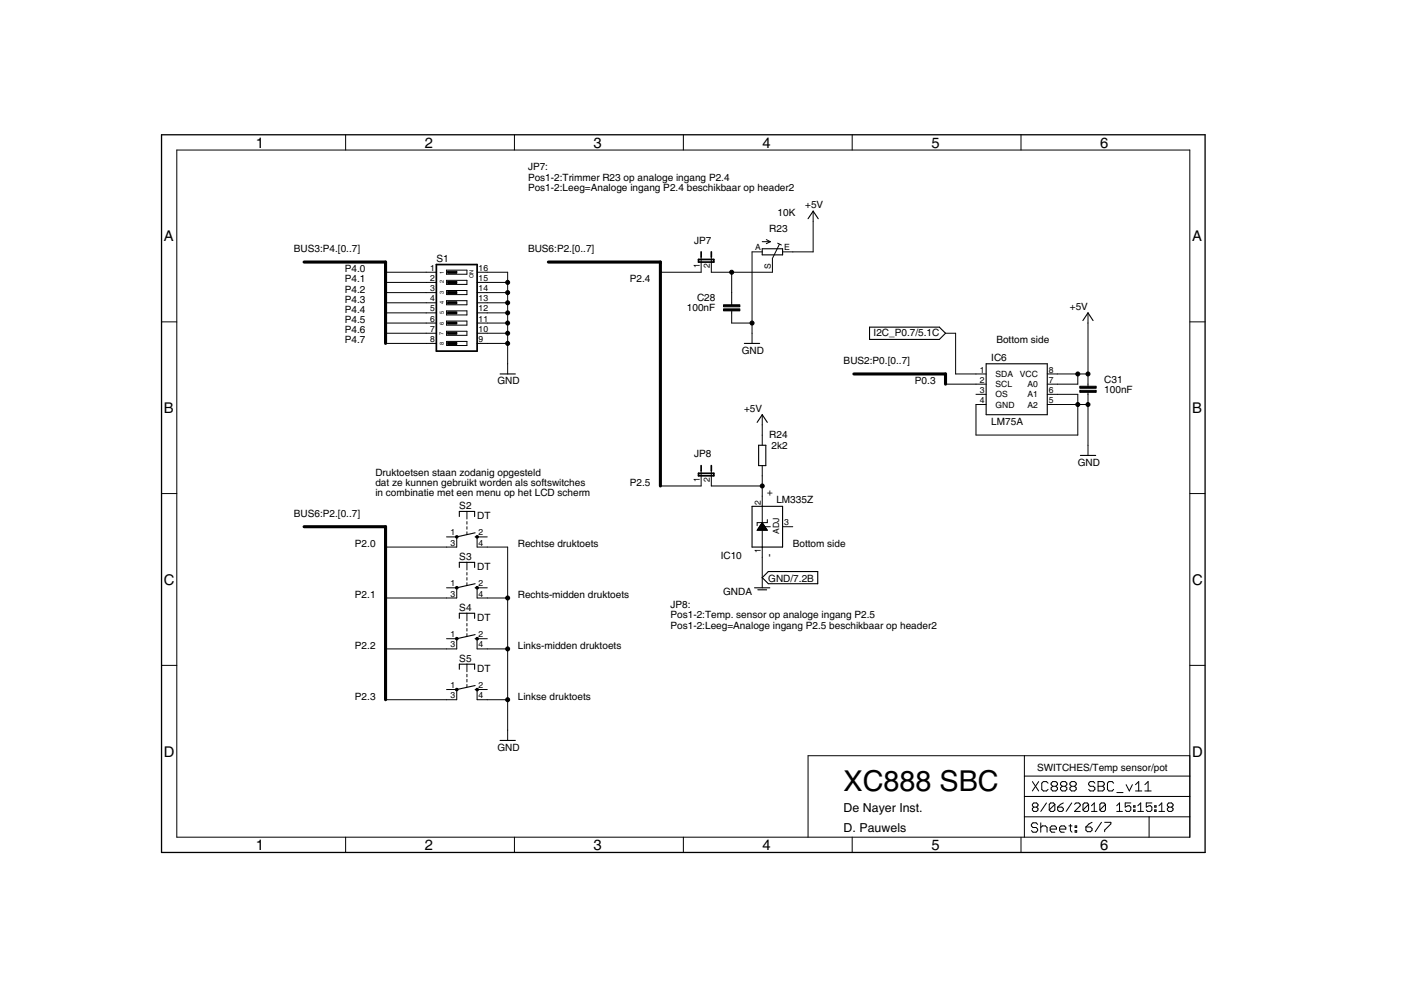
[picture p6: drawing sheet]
<svg xmlns="http://www.w3.org/2000/svg" width="297mm" height="210mm" viewBox="0 0 297 210" stroke-linecap="round" stroke-linejoin="round" font-family="sans-serif">
<g fill="#000" stroke="#000" stroke-width=".23">
<path d="M161.6 54h4.3zM161.6 52.7v1.3zM161.6 52.7h4.3zM165.9 52.7v1.3zM172.4 44.8l-1.1 1.6zM172.4 44.8l1.1 1.6zM106 79.3h3.3zM157.8 72.8h3.3zM184.4 69.4v2.6zM184.4 72h14.8zM184.4 69.4h14.8zM200.5 70.7l-1.3 1.3z"/>
<path d="M199.2 69.4l1.3 1.3zM209.1 77.1v10.8zM209.1 77.1h12.9zM230.7 66.3l-1.1 1.7zM230.7 66.3l1.1 1.7zM160.8 94.4v4.3zM161.6 87.9l-1.1 1.7zM162.4 94.4v4.3zM160.8 94.4h1.6zM160.8 98.7h1.6zM161.6 87.9l1.1 1.7zM209.1 87.9h12.9z"/>
<path d="M222 77.1v10.8zM229.1 96.6h3.2zM96.8 113.8l3.9-.8zM97.4 108.4v1.1zM97.4 119.2v1.1zM97.4 108.4h1.6zM97.4 119.2h1.6zM100.6 108.4v1.1zM99 108.4h1.6zM100.6 119.2v1.1zM99 119.2h1.6zM100.7 113.8h.5z"/>
<path d="M159.4 107.4v8.6zM159.4 107.4h2.2zM161.6 107.4h4.3zM159.4 116h2.2zM165.9 107.4v8.6zM161.6 116h4.3zM96.8 124.6l3.9-.8zM96.8 135.4l3.9-.8zM97.4 130v1.1zM97.4 130h1.6zM100.6 130v1.1zM99 130h1.6z"/>
<path d="M100.7 124.6h.5zM100.7 135.4h.5zM160 124.6h3.2zM160.7 125.1h1.8zM161.6 122.5l1.3-1.3zM161.6 122.5l1.3 1.3zM162.9 121.2h10.5zM162.9 123.8h10.5zM173.4 121.2v2.6zM96.8 146.2l3.9-.8zM97.4 140.8v1.1zM97.4 140.8h1.6z"/>
<path d="M100.6 140.8v1.1zM99 140.8h1.6zM100.7 146.2h.5zM106 157h3.3z"/>
</g>
<g fill="#000" stroke="#000" stroke-width=".21">
<path d="M37.5 31.8v145.7zM73.3 28.6v3.2zM109.1 28.6v3.2zM144.9 28.6v3.2zM180.7 28.6v3.2zM216.5 28.6v3.2zM37.5 31.8h214.8zM81.7 57.7h8.7zM81.7 59.9h8.7zM90.4 57.7h2.1zM90.4 59.9h2.1zM94.7 59.4h4.3z"/>
<path d="M94.7 57.3v.8zM94.7 57.3h4.3zM99 59.4v.9zM99 57.3v.8zM94.7 58.1h4.3zM101.2 59.9h2.1zM101.2 57.7h2.1zM103.3 57.7h4.3zM103.3 59.9h4.3zM107.6 57.7v2.2zM107.6 59.9v2.1zM140 57.7h8.7z"/>
<path d="M148.7 55.6v2.1zM148.7 54.5v1.1zM150.8 55.6v2.1zM150.8 54.5v1.1zM150.8 57.7h4.3zM155.1 57.7h8.7zM159.4 53.4h2.2zM161.6 51.2h1.7zM162.5 50.8l.8 .4zM162.5 51.7l.8-.5zM163.8 55.6v2.1zM163.8 54.8v.8z"/>
<path d="M165.2 51.8l-1.4 3zM164.9 51.6l.8 .3zM165.9 53.4h2.2zM168.1 53.4h4.3zM172.4 44.8v2.1zM172.4 46.9v6.5zM34.2 68.2h3.3zM81.7 62h8.7zM81.7 64.2h8.7zM81.7 66.3h8.7zM81.7 68.5h8.7zM81.7 70.7h8.7z"/>
<path d="M81.7 72.8h8.7zM90.4 62h2.1zM90.4 64.2h2.1zM90.4 66.3h2.1zM90.4 68.5h2.1zM90.4 70.7h2.1zM90.4 72.8h2.1zM94.7 72.4v.9zM94.7 72.4h4.3zM94.7 70.2v.9zM94.7 70.2h4.3zM94.7 68.1v.8z"/>
<path d="M94.7 68.1h4.3zM94.7 65.9v.9zM94.7 65.9h4.3zM94.7 63.8v.8zM94.7 63.8h4.3zM94.7 61.6v.9zM94.7 61.6h4.3zM94.7 59.4v.9zM99 72.4v.9zM94.7 73.3h4.3zM99 70.2v.9zM94.7 71.1h4.3z"/>
<path d="M99 68.1v.8zM94.7 68.9h4.3zM99 65.9v.9zM94.7 66.8h4.3zM99 63.8v.8zM94.7 64.6h4.3zM99 61.6v.9zM94.7 62.5h4.3zM94.7 60.3h4.3zM101.2 72.8h2.1zM101.2 70.7h2.1zM101.2 68.5h2.1z"/>
<path d="M101.2 66.3h2.1zM101.2 64.2h2.1zM101.2 62h2.1zM103.3 62h4.3zM103.3 64.2h4.3zM103.3 66.3h4.3zM103.3 68.5h4.3zM103.3 70.7h4.3zM103.3 72.8h4.3zM107.6 77.1v2.2zM107.6 62v2.2zM107.6 64.2v2.1z"/>
<path d="M107.6 66.3v2.2zM107.6 68.5v2.2zM107.6 70.7v2.1zM107.6 72.8v4.3zM155.1 62v2.2zM155.1 66.3v2.2zM155.1 64.2v.4zM155.1 65.9v.4zM155.1 57.7v4.3zM155.1 68.5h4.3zM159.4 70.7v2.1zM159.4 68.5v2.2z"/>
<path d="M159.4 53.4v15.1zM202.6 70.7v8.6zM200.5 70.7h2.1zM206.9 79.3h2.2zM202.6 79.3h4.3zM222 79.3h2.2zM224.2 79.3h4.3zM228.5 79.3h2.2zM230.7 66.3v2.2zM230.7 79.3v2.1zM230.7 68.5v10.8zM252.3 68.2h3.2z"/>
<path d="M161.6 87.9v2.2zM161.6 92.2v2.2zM161.6 90.1v2.1zM200.5 81.4h6.4zM206.9 81.4h2.2zM206.9 83.6h2.2zM206.9 85.8h2.2zM206.9 85.8v6.4zM206.9 92.2h21.6zM222 85.8h2.2zM222 83.6h2.2zM222 81.4h2.2z"/>
<path d="M224.2 81.4h4.3zM224.2 85.8h4.3zM224.2 83.6h4.3zM228.5 79.3v2.1zM228.5 85.8h2.2zM228.5 83.6v2.2zM228.5 85.8v6.4zM230.7 94.4v2.2zM230.7 83.6v2.2zM230.7 81.4v.5zM230.7 83.2v.4zM230.7 85.8v8.6z"/>
<path d="M34.2 104.6h3.3zM81.7 116h13zM94.7 113.8h2.1zM94.7 116h2.1zM96.8 113.8v2.2zM99 108.4v1.6zM99 111.7v.5zM99 112.8v.5zM99 110.6v.5zM99 119.2v1.6zM101.2 113.8v2.2zM101.2 113.8h2.1z"/>
<path d="M101.2 116h2.1zM103.3 116h4.3zM107.6 116v10.8zM140 103h8.7zM148.7 100.9v2.1zM148.7 99.8v1.1zM150.8 100.9v2.1zM150.8 99.8v1.1zM150.8 103h10.8zM160.5 110.8v.7zM160.5 110.8h2.2zM160.5 112.4h2.2z"/>
<path d="M160.6 112.4h2zM160.6 112.3h2zM160.7 112.2h1.8zM160.8 112.1h1.7zM160.8 112h1.6zM160.9 111.9h1.4zM161 111.8h1.3zM161 111.7h1.2zM161.1 111.6h1zM161.1 111.5h1zM161.2 111.4h.8zM161.3 111.3h.6z"/>
<path d="M161.4 111.2h.5zM161.4 111.1h.4zM161.5 111h.2zM161.5 110.9h.2zM161.6 116v2.2zM161.6 105.2v2.2zM161.6 107.4v8.6zM161.6 110.8l-1.1 1.6zM161.6 98.7v2.2zM161.6 100.9v2.1zM161.6 103v2.2zM161.6 118.2v4.3z"/>
<path d="M162.7 110.2v.6zM161.6 110.8l1.1 1.6zM162.1 111.7h1.2zM165.9 111.7h2.2zM252.3 104.6h3.2zM81.7 126.8h13zM81.7 137.6h13zM94.7 124.6h2.1zM94.7 126.8h2.1zM94.7 135.4h2.1zM94.7 137.6h2.1zM96.8 124.6v2.2z"/>
<path d="M96.8 135.4v2.2zM99 122.5v.5zM99 123.5v.6zM99 121.4v.5zM99 130v1.6zM99 133.3v.5zM99 134.3v.6zM99 132.2v.5zM101.2 124.6v2.2zM101.2 135.4v2.2zM101.2 124.6h2.1zM101.2 126.8h2.1z"/>
<path d="M101.2 135.4h2.1zM101.2 137.6h2.1zM103.3 126.8h4.3zM103.3 137.6h4.3zM107.6 126.8v10.8zM107.6 137.6v10.8zM161.6 122.5v2.1zM34.2 141.1h3.3zM81.7 148.4h13zM94.7 146.2h2.1zM94.7 148.4h2.1zM96.8 146.2v2.2z"/>
<path d="M99 140.8v1.6zM99 144v.6zM99 145.1v.6zM99 143v.5zM101.2 146.2v2.2zM101.2 146.2h2.1zM101.2 148.4h2.1zM103.3 148.4h4.3zM107.6 154.8v2.2zM107.6 148.4v6.4zM252.3 141.1h3.2zM37.5 177.5h214.8z"/>
<path d="M171.3 160.2v17.3zM171.3 160.2h45.9zM217.2 160.2h35.1zM217.2 173.2v4.3zM217.2 168.9v4.3zM217.2 168.9h35.1zM217.2 164.5v4.4zM217.2 164.5h35.1zM217.2 160.2v4.3zM218.7 174.8v.3zM218.7 175.1l.3 .4zM218.9 165.7l1.3 2z"/>
<path d="M218.9 170.5l.3-.3zM218.9 171.4v.3zM218.9 171.4l.3-.3zM218.9 170.5v.3zM219 174.5l-.3 .3zM219 175.5h.7zM218.7 176.1l.3 .3zM219.2 170.2h.6zM218.9 171.7l.3 .3zM218.9 170.8l.3 .3zM219.2 171.1h.6zM219 174.5h.7z"/>
<path d="M219.7 175.5l.3 .3zM219 176.4h.7zM219.8 170.2l.3 .3zM219.8 171.1l.3 .3zM219.2 172h.6zM219.7 174.5l.3 .3zM220 175.8v.3zM219.7 176.4l.3-.3zM220.1 170.5v.3zM220.1 170.8l-.3 .3zM220.1 171.4v.3zM220.1 171.7l-.3 .3z"/>
<path d="M220.2 165.7l-1.3 2zM221.9 170.2l-1.2 1.8zM220.7 174.5v1.9zM220.7 175.5l.3-.4zM220.9 166.1v1.3zM220.9 167.4l.3 .3zM221 175.1h.7zM221.2 165.7l-.3 .4zM221.2 167.7h.7zM221.7 175.1l.3 .4zM221.2 165.7h.7zM221.9 167.7l.3-.3z"/>
<path d="M222 175.5v.9zM221.9 165.7l.3 .4zM222.5 170.5v1.2zM222.5 170.5l.3-.3zM222.5 171.7l1.1-1.2zM222.7 175.5v.6zM222.7 175.5l.3-.4zM222.8 170.2h.6zM222.5 171.7l.3 .3zM222.9 166.1l.3-.4zM222.9 167v.4zM222.9 167l.3-.3z"/>
<path d="M222.9 166.1v.3zM222.7 176.1l.3 .3zM223 175.1h.6zM223.2 165.7h.7zM222.9 167.4l.3 .3zM222.9 166.4l.3 .3zM223.2 166.7h.7zM223.4 170.2l.2 .3zM222.8 172h.6zM223.6 170.5v1.2zM223.6 171.7l-.2 .3zM223 176.4h.6z"/>
<path d="M223.6 175.1l.4 .4zM223.9 165.7l.3 .4zM223.9 166.7l.3 .3zM223.2 167.7h.7zM224 175.5v.3zM222.7 175.8h1.3zM224.2 166.1v.3zM224.2 166.4l-.3 .3zM224.2 167v.4zM224.2 167.4l-.3 .3zM224.2 171.1v.6zM224.2 171.7l.4 .3z"/>
<path d="M224.6 172h.5zM224.6 175.5v.6zM224.6 175.5l.4-.4zM224.9 166.1l.3-.4zM224.9 167v.4zM224.9 167l.3-.3zM224.9 166.1v.3zM224.2 171.1l.7-.6zM224.6 176.1l.4 .3zM225 175.1h.6zM225.4 171.7l-.3 .3zM224.2 171.1h.9z"/>
<path d="M225.2 165.7h.6zM224.9 167.4l.3 .3zM224.9 166.4l.3 .3zM225.2 166.7h.6zM224.9 170.5l.5-.3zM225.4 171.4v.3zM225.1 171.1l.3 .3zM225 176.4h.6zM225.6 175.1l.4 .4zM225.8 165.7l.4 .4zM225.8 166.7l.4 .3zM225.2 167.7h.6z"/>
<path d="M226 175.5v.3zM224.6 175.8h1.4zM227.2 170.2l-1.2 1.8zM226.2 166.1v.3zM226.2 166.4l-.4 .3zM226.2 167v.4zM226.2 167.4l-.4 .3zM226.6 175.1h.7zM226.8 166.1l.4-.4zM226.8 167v.4zM226.8 167l.4-.3zM226.8 166.1v.3z"/>
<path d="M226.9 174.8v1.3zM226.9 176.1l.4 .3zM227.2 165.7h.6zM226.8 167.4l.4 .3zM226.8 166.4l.4 .3zM227.2 166.7h.6zM227.8 172l1.2-1.2zM227.8 165.7l.4 .4zM227.8 166.7l.4 .3zM227.2 167.7h.6zM227.9 175.1h.4zM227.9 175.1v.4z"/>
<path d="M227.9 176.1h.4zM227.9 176.1v.3zM227.8 170.5l.3-.3zM228.2 166.1v.3zM228.2 166.4l-.4 .3zM228.2 167v.4zM228.2 167.4l-.4 .3zM228.3 175.1v.4zM227.9 175.5h.4zM228.3 176.1v.3zM227.9 176.4h.4zM228.1 170.2h.6z"/>
<path d="M227.8 172h1.2zM229 170.5v.3zM228.7 170.2l.3 .3zM229.6 170.5v1.2zM229.6 170.5l.3-.3zM229.6 171.7l1.2-1.2zM229.9 170.2h.6zM229.6 171.7l.3 .3zM230.2 175.3v.7zM230.2 176l.3 .3zM230.5 170.2l.3 .3zM229.9 172h.6z"/>
<path d="M230.5 176.3h.7zM230.8 170.5v1.2zM230.8 171.7l-.3 .3zM230.8 166.1v.3zM230.8 166.4l.3 .3zM230.9 174.7l-.7 .6zM231.1 165.7l-.3 .4zM231.1 166.7h.7zM230.8 167.4l.3 .3zM231.5 176l-.3 .3zM230.2 175.3h1zM231.4 170.8l.6-.6z"/>
<path d="M231.4 172h1.2zM230.9 174.7l.6-.4zM231.5 175.7v.3zM231.2 175.3l.3 .4zM231.1 165.7h.7zM231.8 166.7l.3 .3zM231.1 167.7h.7zM232 170.2v1.8zM231.8 165.7l.3 .4zM232.1 167v.4zM232.1 167.4l-.3 .3zM233.5 174.3l-1.3 2z"/>
<path d="M232.8 165.7v2zM232.8 165.7h1zM232.8 166.7h1zM233.2 170.5v1.2zM233.5 170.2l-.3 .3zM233.2 171.7l1.2-1.2zM233.5 170.2h.6zM233.2 171.7l.3 .3zM233.8 165.7l.3 .4zM233.8 166.7l.3 .3zM232.8 167.7h1zM234.1 170.2l.3 .3z"/>
<path d="M233.5 172h.6zM234.1 166.1v.3zM234.1 166.4l-.3 .3zM234.1 167v.4zM234.1 167.4l-.3 .3zM234.2 174.3h1.3zM234.2 176v.3zM234.4 170.5v1.2zM234.4 171.7l-.3 .3zM234.8 166.1v1.3zM234.8 167.4l.3 .3zM235.1 165.7l-.3 .4z"/>
<path d="M235.1 167.7h.7zM235.5 174.3v.4zM235.5 174.7l-1.3 1.3zM235.1 165.7h.7zM236.1 167.4l-.3 .3zM235.8 165.7l.3 .4zM236.8 170.8l.6-.6zM236.8 172h1.2zM236.8 168h1.3zM237.4 170.2v1.8zM238.6 170.2v.9zM238.6 171.1l.6-.3z"/>
<path d="M238.8 166.4l.6 1.3zM238.6 171.7l.3 .3zM239.2 170.8h.3zM240.1 166.4l-.7 1.3zM239.5 170.8l.3 .3zM238.9 172h.6zM238.6 170.2h1.2zM239.8 171.1v.6zM239.8 171.7l-.3 .3zM240.3 170.8h.3zM240.3 170.8v.3zM240.3 171.7h.3z"/>
<path d="M240.3 171.7v.3zM240.6 170.8v.3zM240.3 171.1h.3zM240.6 171.7v.3zM240.3 172h.3zM240.7 166.4l.7-.7zM240.7 167.7h1.4zM241.2 170.8l.7-.6zM241.2 172h1.2zM241.4 165.7v2zM241.9 170.2v1.8zM242.7 166.4l.7-.7z"/>
<path d="M242.7 167.7h1.4zM243 170.2v.9zM243 171.1l.6-.3zM243 171.7l.3 .3zM243.4 165.7v2zM243.6 173.2v4.3zM243.6 173.2h8.7zM217.2 173.2h26.4zM243.6 170.8h.3zM243.9 170.8l.3 .3zM243.3 172h.6zM243 170.2h1.2z"/>
<path d="M244.2 171.1v.6zM244.2 171.7l-.3 .3zM244.8 170.8h.3zM244.8 170.8v.3zM244.8 171.7h.3zM244.8 171.7v.3zM245.1 170.8v.3zM244.8 171.1h.3zM245.1 171.7v.3zM244.8 172h.3zM245.7 170.8l.6-.6zM245.7 172h1.2z"/>
<path d="M246.3 170.2v1.8zM247.5 170.5l.3-.3zM247.5 171.4v.3zM247.5 171.4l.3-.3zM247.5 170.5v.3zM247.8 170.2h.6zM247.5 171.7l.3 .3zM247.5 170.8l.3 .3zM247.8 171.1h.6zM248.4 170.2l.3 .3zM248.4 171.1l.3 .3zM247.8 172h.6z"/>
<path d="M248.7 170.5v.3zM248.4 171.1l.3-.3zM248.7 171.4v.3zM248.7 171.7l-.3 .3zM252.3 173.2v4.3zM252.3 168.9v4.3zM252.3 164.5v4.4zM252.3 160.2v4.3zM252.3 31.8v145.7zM73.3 177.5v3.2zM109.1 177.5v3.2zM144.9 177.5v3.2z"/>
<path d="M180.7 177.5v3.2zM216.5 177.5v3.2z"/>
<path d="M96.6 113.6h.4v.4h-.4z" fill-rule="evenodd"/>
<path d="M101 113.6h.4v.4h-.4z" fill-rule="evenodd"/>
<circle cx="107.6" cy="59.9" r=".42"/>
<circle cx="155.1" cy="57.7" r=".42"/>
<circle cx="107.6" cy="72.8" r=".42"/>
<circle cx="107.6" cy="68.5" r=".42"/>
<circle cx="107.6" cy="64.2" r=".42"/>
<circle cx="107.6" cy="62" r=".42"/>
<circle cx="107.6" cy="66.3" r=".42"/>
<circle cx="107.6" cy="70.7" r=".42"/>
<circle cx="159.4" cy="68.5" r=".42"/>
<circle cx="228.5" cy="79.3" r=".42"/>
<circle cx="230.7" cy="79.3" r=".42"/>
<circle cx="228.5" cy="85.8" r=".42"/>
<circle cx="230.7" cy="85.8" r=".42"/>
<circle cx="161.6" cy="103" r=".42"/>
<circle cx="96.8" cy="124.6" r=".29"/>
<circle cx="96.8" cy="135.4" r=".29"/>
<circle cx="101.2" cy="124.6" r=".29"/>
<circle cx="101.2" cy="135.4" r=".29"/>
<circle cx="107.6" cy="137.6" r=".42"/>
<circle cx="107.6" cy="126.8" r=".42"/>
<circle cx="96.8" cy="146.2" r=".29"/>
<circle cx="101.2" cy="146.2" r=".29"/>
<circle cx="107.6" cy="148.4" r=".42"/>
</g>
<path d="M34.2 28.6v152.1zM34.2 28.6h221.3zM34.2 180.7h221.3zM255.5 28.6v152.1z" fill="#000" stroke="#000" stroke-width=".28"/>
<g fill="#000" stroke="#000" stroke-width=".36">
<path d="M92.5 56.1v18.3zM92.5 56.1h8.7zM148.1 55.6h3.2zM148.1 55v.6zM148.7 53.4v1.1zM150.8 53.4v1.1zM151.3 55v.6zM148.1 55h3.2zM92.5 74.4h8.7zM101.2 56.1v18.3zM148.7 98.7v1.1zM150.8 98.7v1.1z"/>
<path d="M148.1 100.9h3.2zM148.1 100.4v.5zM151.3 100.4v.5zM148.1 100.4h3.2z"/>
</g>
<path d="M94.9 57.5h2v.4h-2zM94.9 59.7h2v.4h-2zM94.9 61.8h2v.5h-2zM94.9 64h2v.4h-2zM94.9 66.1h2v.4h-2zM94.9 68.3h2v.4h-2zM94.9 70.4h2v.5h-2zM94.9 72.6h2v.4h-2zM153.4 65.5h3.5v.4h-3.5zM153.4 64.6h3.5v.4h-3.5zM228.9 82.8h3.5v.4h-3.5zM228.9 81.9h3.5v.4h-3.5z" fill="#000" stroke="#000" stroke-width=".21"/>
<path d="M64.5 55.6h17.2zM116.3 55.6h23.7zM81.7 55.6v17.2zM181 79.3h19.5zM200.5 79.3v2.1zM64.5 111.7h17.2zM140 55.6v47.4zM81.7 111.7v36.7z" fill="#000" stroke="#000" stroke-width=".66"/>
<text font-size="7" x="178.9" y="167.8">XC888 SBC</text>
<g font-size="3.6">
<text x="54.3" y="31.3">1</text>
<text x="90.1" y="31.3">2</text>
<text x="125.9" y="31.3">3</text>
<text x="161.7" y="31.3">4</text>
<text x="197.5" y="31.3">5</text>
<text x="233.3" y="31.3">6</text>
<text x="34.8" y="51.1">A</text>
<text x="252.8" y="51.1">A</text>
<text x="34.8" y="87.6">B</text>
<text x="252.8" y="87.6">B</text>
<text x="34.8" y="124">C</text>
<text x="252.8" y="124">C</text>
<text x="34.8" y="160.4">D</text>
<text x="252.8" y="160.4">D</text>
<text x="54.3" y="180.2">1</text>
<text x="90.1" y="180.2">2</text>
<text x="125.9" y="180.2">3</text>
<text x="161.7" y="180.2">4</text>
<text x="197.5" y="180.2">5</text>
<text x="233.3" y="180.2">6</text>
</g>
<g font-size="3">
<text x="178.9" y="172.1">De Nayer Inst.</text>
<text x="178.9" y="176.4">D. Pauwels</text>
</g>
<g font-size="2.5">
<text x="112" y="36.1">JP7:</text>
<text x="112" y="38.3">Pos1-2:Trimmer R23 op analoge ingang P2.4</text>
<text x="112" y="40.4">Pos1-2:Leeg=Analoge ingang P2.4 beschikbaar op header2</text>
<text x="164.8" y="45.8">10K</text>
<text x="170.7" y="44.1">+5V</text>
<text x="62.3" y="53.4">BUS3:P4.[0..7]</text>
<text x="112" y="53.4">BUS6:P2.[0..7]</text>
<text x="147.1" y="51.7">JP7</text>
<text x="163.1" y="49.2">R23</text>
<text x="73.1" y="57.7">P4.0</text>
<text x="73.1" y="59.9">P4.1</text>
<text x="92.5" y="55.6">S1</text>
<text x="133.5" y="59.9">P2.4</text>
<text x="73.1" y="62">P4.2</text>
<text x="73.1" y="64.2">P4.3</text>
<text x="147.8" y="63.9">C28</text>
<text x="226.8" y="65.7">+5V</text>
<text x="73.1" y="66.3">P4.4</text>
<text x="73.1" y="68.5">P4.5</text>
<text x="73.1" y="70.7">P4.6</text>
<text x="145.6" y="66">100nF</text>
<text x="185.2" y="71.3">I2C_P0.7/5.1C</text>
<text x="73.1" y="72.8">P4.7</text>
<text x="157.3" y="75">GND</text>
<text x="178.9" y="77.1">BUS2:P0.[0..7]</text>
<text x="210.2" y="76.6">IC6</text>
<text x="211.3" y="72.8">Bottom side</text>
<text x="105.5" y="81.5">GND</text>
<text x="194" y="81.5">P0.3</text>
<text x="234.1" y="83.3">100nF</text>
<text x="234.1" y="81.1">C31</text>
<text x="157.8" y="87.3">+5V</text>
<text x="163.1" y="92.9">R24</text>
<text x="163.6" y="95.3">2k2</text>
<text x="210.2" y="90.1">LM75A</text>
<text x="79.6" y="100.9">Druktoetsen staan zodanig opgesteld</text>
<text x="147.1" y="97">JP8</text>
<text x="228.5" y="98.7">GND</text>
<text x="79.6" y="103">dat ze kunnen gebruikt worden als softswitches</text>
<text x="79.6" y="105.2">in combinatie met een menu op het LCD scherm</text>
<text x="97.4" y="107.9">S2</text>
<text x="133.5" y="103">P2.5</text>
<text x="163.8" y="105.2" transform="rotate(-90 163.8 105.2)">+</text>
<text x="164.6" y="106.7">LM335Z</text>
<text x="62.3" y="109.5">BUS6:P2.[0..7]</text>
<text x="101.2" y="110.1">DT</text>
<text x="75.3" y="116">P2.0</text>
<text x="97.4" y="118.7">S3</text>
<text x="109.8" y="116">Rechtse druktoets</text>
<text x="152.8" y="118.6">IC10</text>
<text x="163.8" y="118.1" transform="rotate(-90 163.8 118.1)">-</text>
<text x="168.1" y="116">Bottom side</text>
<text x="101.2" y="120.8">DT</text>
<text x="162.9" y="123.3">GND/7.2B</text>
<text x="75.3" y="126.8">P2.1</text>
<text x="97.4" y="129.5">S4</text>
<text x="101.2" y="131.6">DT</text>
<text x="109.8" y="126.8">Rechts-midden druktoets</text>
<text x="142.2" y="131.1">Pos1-2:Temp. sensor op analoge ingang P2.5</text>
<text x="142.2" y="128.9">JP8:</text>
<text x="153.3" y="126.1">GNDA</text>
<text x="75.3" y="137.6">P2.2</text>
<text x="109.8" y="137.6">Links-midden druktoets</text>
<text x="142.2" y="133.3">Pos1-2:Leeg=Analoge ingang P2.5 beschikbaar op header2</text>
<text x="97.4" y="140.3">S5</text>
<text x="101.2" y="142.4">DT</text>
<text x="75.3" y="148.4">P2.3</text>
<text x="109.8" y="148.4">Linkse druktoets</text>
<text x="105.5" y="159.2">GND</text>
<text x="219.9" y="163.5">SWITCHES/Temp sensor/pot</text>
</g>
<g font-size="2.1">
<text x="160.1" y="53.1">A</text>
<text x="166.2" y="53.1">E</text>
<text x="91.2" y="57.4">1</text>
<text x="91.2" y="59.6">2</text>
<text x="101.5" y="59.6">15</text>
<text x="101.5" y="57.4">16</text>
<text x="148.4" y="56.9" transform="rotate(-90 148.4 56.9)">1</text>
<text x="150.5" y="56.9" transform="rotate(-90 150.5 56.9)">2</text>
<text x="163.5" y="57.1" transform="rotate(-90 163.5 57.1)">S</text>
<text x="91.2" y="61.7">3</text>
<text x="91.2" y="63.9">4</text>
<text x="101.5" y="63.9">13</text>
<text x="101.5" y="61.7">14</text>
<text x="91.2" y="66">5</text>
<text x="91.2" y="68.2">6</text>
<text x="91.2" y="70.4">7</text>
<text x="101.5" y="70.4">10</text>
<text x="101.5" y="68.2">11</text>
<text x="101.5" y="66">12</text>
<text x="91.2" y="72.5">8</text>
<text x="101.5" y="72.5">9</text>
<text x="207.8" y="79">1</text>
<text x="207.8" y="81.2">2</text>
<text x="207.8" y="83.3">3</text>
<text x="211.1" y="79.9">SDA VCC</text>
<text x="211.1" y="82.1">SCL</text>
<text x="217.8" y="82.1">A0</text>
<text x="222.3" y="83.3">6</text>
<text x="222.3" y="81.2">7</text>
<text x="222.3" y="79">8</text>
<text x="207.8" y="85.5">4</text>
<text x="211.1" y="84.3">OS</text>
<text x="211.1" y="86.4">GND</text>
<text x="217.8" y="86.4">A2</text>
<text x="217.8" y="84.3">A1</text>
<text x="222.3" y="85.5">5</text>
<text x="148.4" y="102.2" transform="rotate(-90 148.4 102.2)">1</text>
<text x="150.5" y="102.2" transform="rotate(-90 150.5 102.2)">2</text>
<text x="161.3" y="107.1" transform="rotate(-90 161.3 107.1)">2</text>
<text x="95.5" y="113.5">1</text>
<text x="101.5" y="113.5">2</text>
<text x="165.2" y="113.2" transform="rotate(-90 165.2 113.2)">ADJ</text>
<text x="166.2" y="111.4">3</text>
<text x="95.5" y="115.7">3</text>
<text x="101.5" y="115.7">4</text>
<text x="161.3" y="117.3" transform="rotate(-90 161.3 117.3)">1</text>
<text x="95.5" y="124.3">1</text>
<text x="101.5" y="124.3">2</text>
<text x="95.5" y="126.5">3</text>
<text x="101.5" y="126.5">4</text>
<text x="95.5" y="135.1">1</text>
<text x="95.5" y="137.3">3</text>
<text x="101.5" y="135.1">2</text>
<text x="101.5" y="137.3">4</text>
<text x="95.5" y="145.9">1</text>
<text x="95.5" y="148.1">3</text>
<text x="101.5" y="145.9">2</text>
<text x="101.5" y="148.1">4</text>
</g>
<g font-size="1.4">
<text x="94.1" y="58.2" transform="rotate(-90 94.1 58.2)">1</text>
<text x="100.4" y="59" transform="rotate(-90 100.4 59)">ON</text>
<text x="94.1" y="64.4" transform="rotate(-90 94.1 64.4)">4</text>
<text x="94.1" y="62.3" transform="rotate(-90 94.1 62.3)">3</text>
<text x="94.1" y="60.1" transform="rotate(-90 94.1 60.1)">2</text>
<text x="94" y="71" transform="rotate(-90 94 71)">7</text>
<text x="94.1" y="68.8" transform="rotate(-90 94.1 68.8)">6</text>
<text x="94.1" y="66.7" transform="rotate(-90 94.1 66.7)">5</text>
<text x="94.1" y="73" transform="rotate(-90 94.1 73)">8</text>
</g>
</svg>
